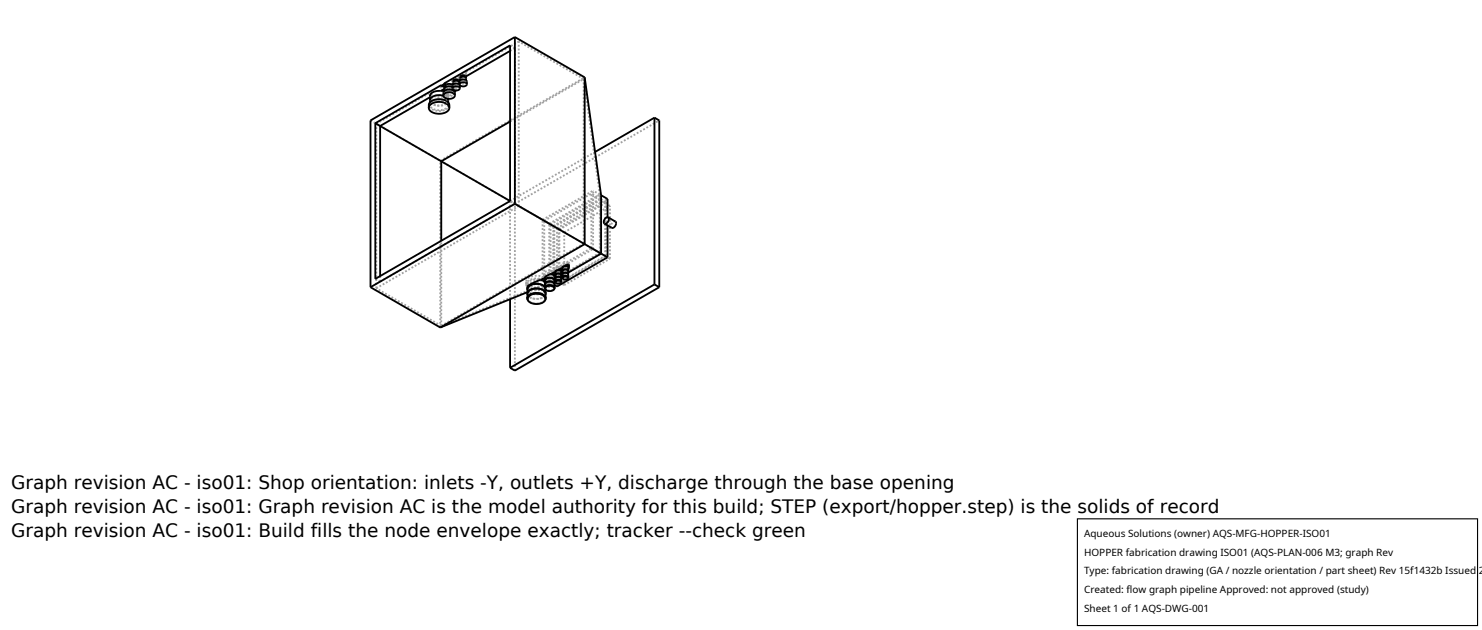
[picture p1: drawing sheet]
<svg xmlns="http://www.w3.org/2000/svg" width="212mm" height="90mm" viewBox="0 0 212 90" stroke-linecap="round" stroke-linejoin="round" font-family="sans-serif">
<g fill="none" stroke="#a0a0a0" stroke-width=".26" stroke-dasharray=".3 .3" stroke-linecap="butt">
<path d="M52.9 17.2l10 5.8M53.7 17.7l7.7-4.5M54.3 18l-.6-.3M61.4 13.9v-.1M61.4 14.4l.2-.5 .6-.2 .7-.1 .7 .2M61.4 15l.2-.4 .6-.3h.7l.7 .2M61.4 14.4v-.2M61.4 15v-.4M61.5 13.8l-.1-.6M61.5 13.8h-.1M62.9 13l.8 .2 .2 .2 .1 .3M63 12.4l.6-.4"/>
<path d="M63 12.4l-.1 .6M63 12.4l.7 .2 .3 .3v.2M63 12.9v.1M63 12.9l-.1 .1M63 12.2h.1M63.1 12.2l.4 .2M63.3 13.7l.3 .1M63.4 13l.2 .1M63.5 12.4v.1M63.5 12.7l.1-.1M63.5 12.5v-.1M63.5 12.7l.1-.2 .3-.1 .7 .1"/>
<path d="M63.5 13.3l.1-.3 .3-.1 .7 .1M63.5 12.7v-.1M63.5 13.3v-.3M63.6 12.6v-.2M63.6 12.6l-.1-.1M63.6 13.8l.3 .3 .1 .3M63.6 14.5l.3 .2 .1 .3M63.6 12.4v-.4M63.6 13.1l.3 .3 .1 .3M63.6 13.8l.4 .3M63.8 12.4v.1M63.8 12.5v-.1"/>
<path d="M63.8 12.5l-.2-.1M63.8 12.5l.3 .3M64 14.4l-.1 .2-.3 .3-.8 .2-1-.2-.2-.3-.2-.2M64 15l-.1 .3-.3 .2-.8 .2-1-.2-.2-.2-.2-.3M64 13.7l-.1 .3-.3 .2-.8 .2-.9-.1-.4-.5M64 14.4v-.2M64 15v-.4M64 13.7v-.6M64 14.1v-.4M64 13.1l-.1 .3-.3 .2-.8 .3-.9-.2-.5-.5M64 13.7l-.3 .5-.9 .2-.9-.1-.3-.2-.2-.3M64 14.4l-.1 .2-.2 .3-.9 .2-1-.2-.3-.3-.1-.2"/>
<path d="M64.1 12.8h.4l.2-.4M64.2 15l-.1 .3-.4 .3-1 .2-1-.2-.3-.3-.2-.3M64.2 13l.4-.1 .3-.5M64.2 13l.4 .2M64.3 12.9l.3-.1 .2-.4M64.3 12.9l-.2-.1M64.6 11.4l.4-.3M64.6 11.4l-.1 .5M64.6 11.4l.2 .4M64.6 11.9v.2M64.6 11.9h-.1M64.6 13.2l.3-.1"/>
<path d="M64.6 12.5l.2 .2M64.6 13l.2 .3M64.6 11.9l.1 .1M64.6 12.4l.2 .3M64.7 12.2l-.9 .2M64.7 12.2l-.2 .1-.2 .2-.1 .3 .1 .1M64.7 12.4l.1-.2M64.7 12.4v-.2M64.7 12l.4-.2M64.7 12l.1 .2M64.8 12.1l-.3 .1-.3 .2-.1 .4 .1 .2M64.8 12.1l.3 .2"/>
<path d="M64.8 11.8l.2-.2h.4M64.8 12.2l.2-.2 .4 .1M64.8 11.8v-.1M64.8 12.2v-.2M64.8 12.4l-.1-.2M64.8 12.2l-.3-.3M64.8 12.7l-.2 .3-.4 .1-.5-.1-.2-.3M64.8 13.3l-.2 .2-.4 .1-.5-.1-.2-.2M64.8 12.2v-.4M64.8 12.7v-.5M64.8 13.3v-.3M64.8 12.9v-.2"/>
<path d="M64.8 11.8l-.1 .2-.3 .1h-.5l-.3-.1M64.8 12.2l-.1 .2M64.9 12.4l-.1-.3M65 13.2l-.3 .4-.5 .1-.6-.1-.3-.4M65.1 11.8l-.1-.3M65.1 11.8l-.3-.2M65.1 11.5l-.1-.4M65.1 11.5h-.1M65.1 12.3h-.2l-.3 .3-.1 .4 .1 .2M65.1 12.9l.1-.3M65.2 12.6l-.1-.3M65.4 11.6l.1 .2"/>
<path d="M65.4 12.1l.1 .1M65.5 11.3l-.1 .2h-.3M65.5 11.8l-.3 .2-.3-.1-.1-.1M65.5 12.2l-.3 .2h-.3l-.1-.2M65.5 11.3l.1-.4M65.5 11.8v-.1M65.5 12.2v-.2M65.6 10.9l-.1 .4M65.6 10.9l.5-.3M65.6 11.2l-.1 .3M65.6 11.2l-.1 .1M65.6 11.2v.1"/>
<path d="M65.6 11.5v-.2M65.6 10.9l-.2 .2h-.4M65.6 11.3l-.2 .2h-.4M65.6 11.8l-.1 .1-.3 .1-.3-.1-.2-.1M65.7 12.2l-.2 .2-.3 .1-.4-.1-.2-.2M65.8 11.4l.3-.2M65.8 11.2l.2-.2h.4M65.8 11.7l.2-.3 .4 .1M65.8 11.2v-.1M65.8 11.7v-.2M66.1 11.2v-.2M66.1 11.2l-.3-.2"/>
<path d="M66.1 10.9v-.3M66.1 10.9v.1M66.4 11l.1 .2M66.4 11.5l.1 .2M66.5 10.7l-.1 .2h-.3M66.5 11.2l-.3 .2-.3-.1-.1-.1M66.5 11.7l-.3 .2-.3-.1-.1-.1M66.5 10.7l.1-.4M66.5 11.2v-.1M66.5 11.7l.1-.2M66.6 10.3l-.1 .4M66.6 10.3l7.5-4.4"/>
<path d="M66.6 10.7l-.1 .2M66.6 10.7h-.1M66.6 10.9v-.2M66.6 10.3l-.2 .2-.3 .1M66.6 10.7l-.2 .2-.3 .1M66.6 11.2l-.1 .1-.3 .1h-.3l-.2-.2M66.7 11.6l-.2 .3h-.3h-.4l-.2-.3M72.9 7.3l.6-.4M72.9 17.4l10.5-6.1M73.5 6.9l-.6-.4M83.4 11.3l2.3 16.5M83.4 11.3l-9.3-5.4"/>
<path d="M62.9 23l20.6-12M62.9 23l15.7 9M72.9 28.7l5.5 3.2M72.9 28.7l12.1-7M73.5 29.1l-.6-.4M73.5 29.1v-22.2M73.5 29.1l20.7-11.9M74.1 29.4v-23.5M76.9 39.9l-1 .5-.6 .4M76.9 39.9h-.6l-.5 .1-.3 .3-.1 .3M77.1 39.8l-.2 .1M77.1 39.8h-.7l-.6 .1-.5 .3-.1 .4"/>
<path d="M77.5 39.7l7.2-4.1M77.5 39.7v-8.3M77.5 31.4l7.2-4.2M77.7 39.6l-2.1 1.2M77.7 39.6l-.6 .2M77.7 39.6l-.8-.2h-.8l-.7 .3-.2 .5M77.7 39.5h.2M77.7 39.1l.2 .4M77.7 39.5v-.4M77.7 39.3v-7.8M77.7 39.3l6.8-3.9M77.7 31.5l6.8-3.9"/>
<path d="M77.8 39.7l-2 1.2M77.9 39.6l.2 .2 .5 .1 .4-.1 .2-.3M78.2 39.5l-.5 .2M78.2 39.5h.8l.2-.1 .1-.3M78.4 39.1l-.7 .4M78.4 39.1l-.4 .1-.3 .3M78.4 31.9l-.9-.5M78.4 31.9l7.3-4.1M78.6 32l7.3-4.1M79 32.3l-1.3-.8M79 32.3l6.8-3.9M79 32.3l.2 .1"/>
<path d="M79.1 38.8l-1.2 .7M79.1 38.8l-.7 .3M79.1 38.8l-.5-.1h-.4l-.3 .1-.2 .3M79.1 32.3v7.8M79.1 32.3l6.7-3.9M79.2 32.4v7.6M79.2 40l6.6-3.8M79.2 39.8l-.6 .2-.8-.2M79.2 38.6h.2M79.2 38.4l.2 .2M79.2 38.6v-.2M79.2 38.8l.4-.1"/>
<path d="M79.2 38.9h.1M79.3 38.9l-1.1 .6M79.3 39v-.1M79.3 39.5v.1M79.3 39.4v-.3M79.3 39.4l.4 .1 .4-.1M79.3 39.8l.4 .2 .4-.2M79.4 38.8v.2h.3h.3l.1-.2M79.4 39.3v.1l.3 .1 .3-.1 .1-.1M79.4 39.7v.2l.3 .1 .3-.1 .1-.2M79.6 32.6v8.3M79.6 32.6l7.2-4.2"/>
<path d="M79.6 32.6l-1-.6M79.6 38.7h.4l.3-.3M79.8 32.7l-.7-.4M79.8 32.7l6.7-3.9M79.8 32.7v7.8M79.9 32.8l6.5-3.8M80.1 38.2l-.9 .4M80.1 38.2l-.7 .4M80.1 38.2l-.6-.1-.3 .3M80.1 39l-.3 .1-.5-.1M80.1 39.5l-.8 .5M80.2 38.1h.2"/>
<path d="M80.2 37.8l.2 .3M80.2 38.1v-.3M80.2 38.3l-.6 .4M80.4 38.8l.3 .1 .4-.1M80.4 39.3l.3 .1 .4-.1M80.4 38.2l.1 .2 .2 .1 .3-.1 .1-.2M80.4 38.7l.1 .1 .2 .1h.3l.1-.2M80.4 39.2l.1 .1 .2 .1 .3-.1 .1-.1M80.4 39.6l.1 .2h.2h.3l.1-.2M80.4 39.7l.3 .2 .4-.2M80.6 33.2l6.5-3.8M80.6 33.2l-.7-.4"/>
<path d="M80.6 38.1l-.4 .1M80.6 38.1h.5l.2-.3M81.1 37.6l-.9 .5M81.1 37.6l-.7 .5M81.1 37.6h-.6l-.3 .2M81.1 38.4l-.3 .1-.5-.1M81.1 38.9l-.8 .5M81.2 37.8l-.6 .3M83.4 34.8l2.3 1.3M83.4 34.8v-23.5M83.4 34.8l-9.3-5.4M84.5 35.4v-7.8"/>
<path d="M84.7 35.6v-8.4M85.7 36.1l-7.3 4.2M85.7 36.1l-1-.5M85.7 27.8l-1-.6M85.7 27.8v8.3M85.8 28.4l-1.3-.8M85.8 28.4v.1M85.8 36.2l-6.8 3.8M85.8 28.4v7.8M85.8 36.2l-1.3-.8M85.8 28.5l-6.6 3.9M85.8 36.2v-7.7"/>
<path d="M86.4 36.5v-7.5M86.5 28.8l-.7-.4M86.5 28.8v7.8M86.5 36.6l-.7-.4M86.8 31v1.2M87.1 36.9l-.7-.4M87.1 29.4l-.7-.4M87.1 36.9v-7.5M87.9 31.6l-.3 .1-.2 .2-.1 .4 .1 .2M53.7 41.2l20.4-11.8M53.7 41.2v-23.5M54.3 40.2v-.8"/>
<path d="M54.3 40.2l19.2-11.1M54.3 40.2l-.7-.4M62.9 46.8v-23.8M63 46.5l-9.3-5.3M63 46.5v-12.1M63 46.5l15.4-6.2M63 46.5l20.4-11.7M72.9 42.7v-14M73.5 52.9v-23.8M75.2 40.2l.1 .3 .3 .3M75.2 40.6v.3M75.2 40.6v-.4"/>
<path d="M75.2 40.9l.4-.1M75.3 41.7l3.3-1.3M75.3 41.4l.5 .4 .8 .2 .8-.1 .5-.5M75.3 42.1l.5 .4 .8 .2 .8-.2 .5-.4M75.3 40.8h.1M75.3 41l.5-.1M75.3 41l.8 .4h.9l.8-.3 .2-.2 .1-.3M75.3 42.6l.1 .3 .3 .2 .9 .2 .9-.2 .3-.2 .1-.3M75.4 40.6v.2M75.4 41.3v.2l.3 .3 .9 .2 .9-.2 .3-.3 .1-.2M75.4 41.9v.3l.3 .2 .9 .3 .9-.2 .3-.3 .1-.3M75.4 40.6l-.1 .2"/>
<path d="M75.4 42.8l.4 .4 .8 .2 .8-.2 .5-.4M75.4 40.8l-.2 .1M75.5 40.9l-.2 .1M75.5 40.9h-.2M75.5 40.9l.6 .4h.8l.7-.2 .3-.5M75.8 40.9l.7 .2 .8-.1 .6-.3 .2-.5M77.9 40.2l.2 .2h.4h.4l.3-.2M77.9 40.7l.2 .2 .4 .1 .4-.1 .3-.2M77.9 40l.1 .3 .5 .1 .5-.1 .2-.3M77.9 40.6l.1 .2 .5 .2 .5-.2 .2-.2M77.9 41.1l.2 .3 .4 .1 .5-.1 .2-.3M77.9 41.3l.2 .1 .4 .1 .4-.1 .3-.1"/>
<path d="M77.9 40.6l-.1-.2M77.9 41.3l-.1-.3M77.9 40.6v.7M77.9 41.4v-.1M78.1 40.2l-.3-.5M78.1 40.6l-.3-.5M78.1 40.6v-.4M78.4 40.3v-8.4M78.4 40.3l-.9-.6M78.6 40.4v-8.4M79 40v-7.7M79 40h.2"/>
<path d="M79 40l-1.3-.7M79.1 40.1l6.7-3.9M79.2 40.7l-.6-.3M79.2 40l-.6 .4M79.4 40.2l.1 .2h.2h.3l.1-.2M79.4 40.3l.3 .1 .4-.1M79.8 40.5l6.7-3.9M79.8 40.5l-.7-.4M79.9 40.3v-7.5M79.9 40.3l6.5-3.8M80.6 40.7v-7.5M80.6 40.7l6.5-3.8"/>
<path d="M80.6 40.7l-.7-.4"/>
</g>
<g fill="none" stroke="#000" stroke-width=".26">
<path d="M53.6 17.6v22.2l19.3-11.1M53.6 17.6l19.3 11.1M61.2 15.4l.1-.5 .2-.4 .5-.2 .6-.1h.8l.5 .3 .3 .3v.6M61.2 15.4l.1-.3 .3-.3 1-.2h.6l.5 .2 .4 .3 .1 .3M61.2 15.4l.2 .3 .3 .3 1 .2 1-.2 .4-.3 .1-.3M61.4 13.9l-7.1 4.1v21.4M63 12.2h.1M63 12.2l-9.4 5.4M63 12.9l.4 .1M63.1 12.2h.1M63.1 12.2l.4 .2M63.3 13.6l.1-.6 .7-.2h.5l.3 .2 .1 .6"/>
<path d="M63.3 13.6l.2-.3 .6-.1 .6 .1 .3 .3M63.3 13.6l.3 .4 .5 .1 .6-.1 .3-.4M63.3 13.7l-.7-.1-.7 .2-.4 .3-.1 .5M63.4 11.9l-.2 .2-.2 .1M63.4 11.9l9.5-5.4v22.2M63.4 11.9l.1 .1M63.5 12.7l-.5 .3h-.7l-.6 .3-.3 .3v.6M63.5 12.4v.1M63.5 12.4v.2M63.5 12l-.2 .2h-.2M63.5 11.9l-.2 .3h-.2M63.5 11.9l.2 .2"/>
<path d="M63.5 11.9v.1M63.7 12.1l-.2 .3M64 14.1v.5M64 14.1v.1M64.6 12.4l-.4-.1-.5 .1-.2 .2v.4M64.6 12.6l.1-.5 .4-.2 .5 .2 .1 .5M64.6 12.6l.2-.2 .3-.1 .4 .1 .2 .2M64.6 12.6l.2 .2 .4 .1 .3-.1 .2-.2M64.7 12l-1 .1M64.8 12v-.3l.3-.2 .4 .1v.4M64.8 12.9v.1M65.1 12.9l-.2 .2"/>
<path d="M65.5 11.5l-.2-.2h-.3l-.2 .2v.2M65.6 11.5l-.1 .2M65.6 12l.1-.5 .4-.2 .5 .2 .1 .5M65.6 12l.2-.2 .3-.1 .4 .1 .2 .2M65.6 12l.2 .3h.3h.4l.2-.3M65.8 11.4l-.3 .1M65.8 11.5v-.4l.3-.2 .4 .2 .1 .4M66.6 10.9l-.1 .2M72.9 7.3l-6.4 3.6-.1-.1h-.4l-.2 .1v.2M72.9 17.4l-9.9 5.6v11.4M73.5 5.3l-20.6 11.9v23.8M73.5 5.3v23.8"/>
<path d="M73.5 5.3l10 5.7M83.5 11l2.4 16.9M83.5 11v23.9l-20.6 11.9M93.5 16.8l.7 .4v23.8M93.5 16.8l-8.5 4.9M93.5 16.8v23.8M73.5 29.1l-20.6 11.9M73.5 29.1l13.3 7.6M77.2 40l-1.7 .7-.2 .2v.4M77.2 40l.4 .1 .2 .3M77.3 39.9l.5 .2M77.3 39.9l-.1 .1"/>
<path d="M77.8 39.7l-.5 .2M77.9 39.6l-.2 .1 .1 .1M77.9 39.6l-.1 .4M78.6 39.1l-.7 .5M78.6 39.1l.5 .3 .1 .6M78.7 39.1l.5 .1 .1 .3M78.7 39.1h-.1M79.2 38.8h.1M79.2 38.8l.1 .2M79.2 38.9l-.5 .2M79.3 39v.1M79.3 39.3l.1-.5 .3-.2 .4 .1 .1 .6"/>
<path d="M79.3 39.3l.1-.2 .3-.1 .3 .1 .2 .2M79.3 39.3v.1M79.3 39.7l.1-.5 .3-.1 .4 .1 .1 .5M79.3 39.7l.1-.1 .3-.1 .3 .1 .2 .1M79.3 39.7v.1M79.3 39.6l-.1 .2M79.3 40h-.1M79.3 39.4v.1M79.7 38.5l.5-.2 .1 .5M79.7 38.5l-.5 .3M79.7 38.5l.4 .1 .2 .2M80.2 39.3l-.1 .1"/>
<path d="M80.2 39.7l-.1 .1M80.2 38.2l.1 .2M80.2 38.2h.1M80.3 38.8l-.2 .2M80.3 38.7l.1-.5 .3-.2 .4 .2 .1 .5M80.3 38.7l.1-.2h.3h.3l.2 .2M80.3 38.7l.1 .1M80.3 39.2l.1-.6 .3-.1 .4 .1 .1 .6M80.3 39.2l.1-.2 .3-.1 .3 .1 .2 .2M80.3 39.2l.1 .1M80.3 39.6l.1-.5 .3-.2 .4 .2 .1 .5M80.3 39.6l.1-.1 .3-.1 .3 .1 .2 .1"/>
<path d="M80.3 39.6l.1 .1M80.3 39.4l-.2 .1M80.4 39.7v-.2l.3-.1 .3 .1 .1 .2M80.4 39.7l.1-.1 .2-.1 .3 .1 .1 .1M80.4 39.7l.1 .2h.2h.3l.1-.2M80.7 37.9l.5-.1 .1 .4M80.7 37.9l.4 .1 .2 .2M80.7 37.9l-.5 .3M81.2 38.7l-.1 .1M81.2 39.2l-.1 .1M81.2 39.6l-.1 .1M81.3 38.2l-.2 .2"/>
<path d="M85.9 27.9l.9 .5v2.6M85.9 27.9v8.3l-4.8 2.7M86.8 36.7l-7.2 4.2-.4-.2v-.1M86.8 32.2v4.5M86.9 31l1 .7 .1 .2-.1 .3-.2 .3h-.3l-1.1-.6M86.9 31l.1 .2-.1 .4-.3 .3h-.3M86.9 31l-.3 .1-.3 .2-.1 .4 .1 .2M52.9 41l10 5.8M72.9 42.7v9.8M75.3 41.3v.1M75.3 41.9l.1-.2 .3-.3 .9-.2 .9 .2 .3 .2 .1 .3M75.3 41.9v.2"/>
<path d="M75.3 42.6l.1-.8 .1-.2 .5-.3 .6-.1 .7 .1 .4 .3 .2 .2v.8M75.3 42.6l.1-.3 .3-.2 .9-.3 .9 .2 .3 .3 .1 .3M75.3 42.6l.1 .2M75.3 41.7l-12.4 5.1M75.3 42.7l.1-.3 .3-.3 .9-.2 .9 .2 .3 .3 .1 .3M75.3 42.7l.1-.3 .3-.2 .9-.3 .9 .3 .3 .2 .1 .3M75.3 42.7l.1 .2 .3 .3 .9 .2 .9-.2 .3-.2 .1-.3M77.8 40l.2-.2 .5-.1 .5 .1 .2 .2M77.8 40l.1 .2M77.8 40.6l.1-.7 .6-.2 .6 .2 .1 .7M77.8 40.6l.2-.3 .5-.1 .5 .1 .2 .3M77.8 40.6l.1 .1"/>
<path d="M77.8 41.1l.1-.7 .6-.2 .6 .2 .1 .7M77.8 41.1l.2-.3 .5-.1 .5 .1 .2 .3M77.8 41.1l.1 .2M77.8 41l-.3-.2-.5-.2-.5-.1-.6 .1-.5 .5-.1 .8M77.8 41l-.6-.4-.8-.1-.8 .3-.3 .5M77.9 41.2l.1-.3 .5-.2 .5 .2 .2 .3M77.9 41.2l.1-.3 .5-.1 .5 .1 .2 .3M77.9 41.2l.2 .3 .4 .1 .5-.1 .2-.3M77.9 41.3v.6M77.9 41.4h.1M77.9 41.9v.2M77.9 42.6v.2"/>
<path d="M79.2 40v.2M79.2 41.1v.2M79.3 40.2l.1-.5 .3-.2 .4 .2 .1 .5M79.3 40.2l.1-.2h.3h.3l.2 .2M79.3 40.2l.1 .1M79.4 40.3v-.2l.3-.1 .3 .1 .1 .2M79.4 40.3l.1-.2h.2h.3l.1 .2M79.4 40.3l.1 .1 .2 .1 .3-.1 .1-.1M80.2 40.2l-.1 .1M93.5 40.6l.7 .4M93.5 40.6l-20.6 11.9M94.2 41l-20.7 11.9-.6-.4"/>
</g>
<path d="M153.9 74.1h57.1v15.2h-57.1z" fill="#fff" stroke="#000" stroke-width=".16"/>
<g font-size="2.6">
<text x="1.6" y="69.8">Graph revision AC - iso01: Shop orientation: inlets -Y, outlets +Y, discharge through the base opening</text>
<text x="1.6" y="73.3">Graph revision AC - iso01: Graph revision AC is the model authority for this build; STEP (export/hopper.step) is the solids of record</text>
<text x="1.6" y="76.7">Graph revision AC - iso01: Build fills the node envelope exactly; tracker --check green</text>
</g>
<g font-size="1.4">
<text x="154.8" y="76.6">Aqueous Solutions (owner) AQS-MFG-HOPPER-ISO01</text>
<text x="154.8" y="79.3">HOPPER fabrication drawing ISO01 (AQS-PLAN-006 M3; graph Rev</text>
<text x="154.8" y="82">Type: fabrication drawing (GA / nozzle orientation / part sheet) Rev 15f1432b Issued 2</text>
<text x="154.8" y="84.7">Created: flow graph pipeline Approved: not approved (study)</text>
<text x="154.8" y="87.4">Sheet 1 of 1 AQS-DWG-001</text>
</g>
</svg>
